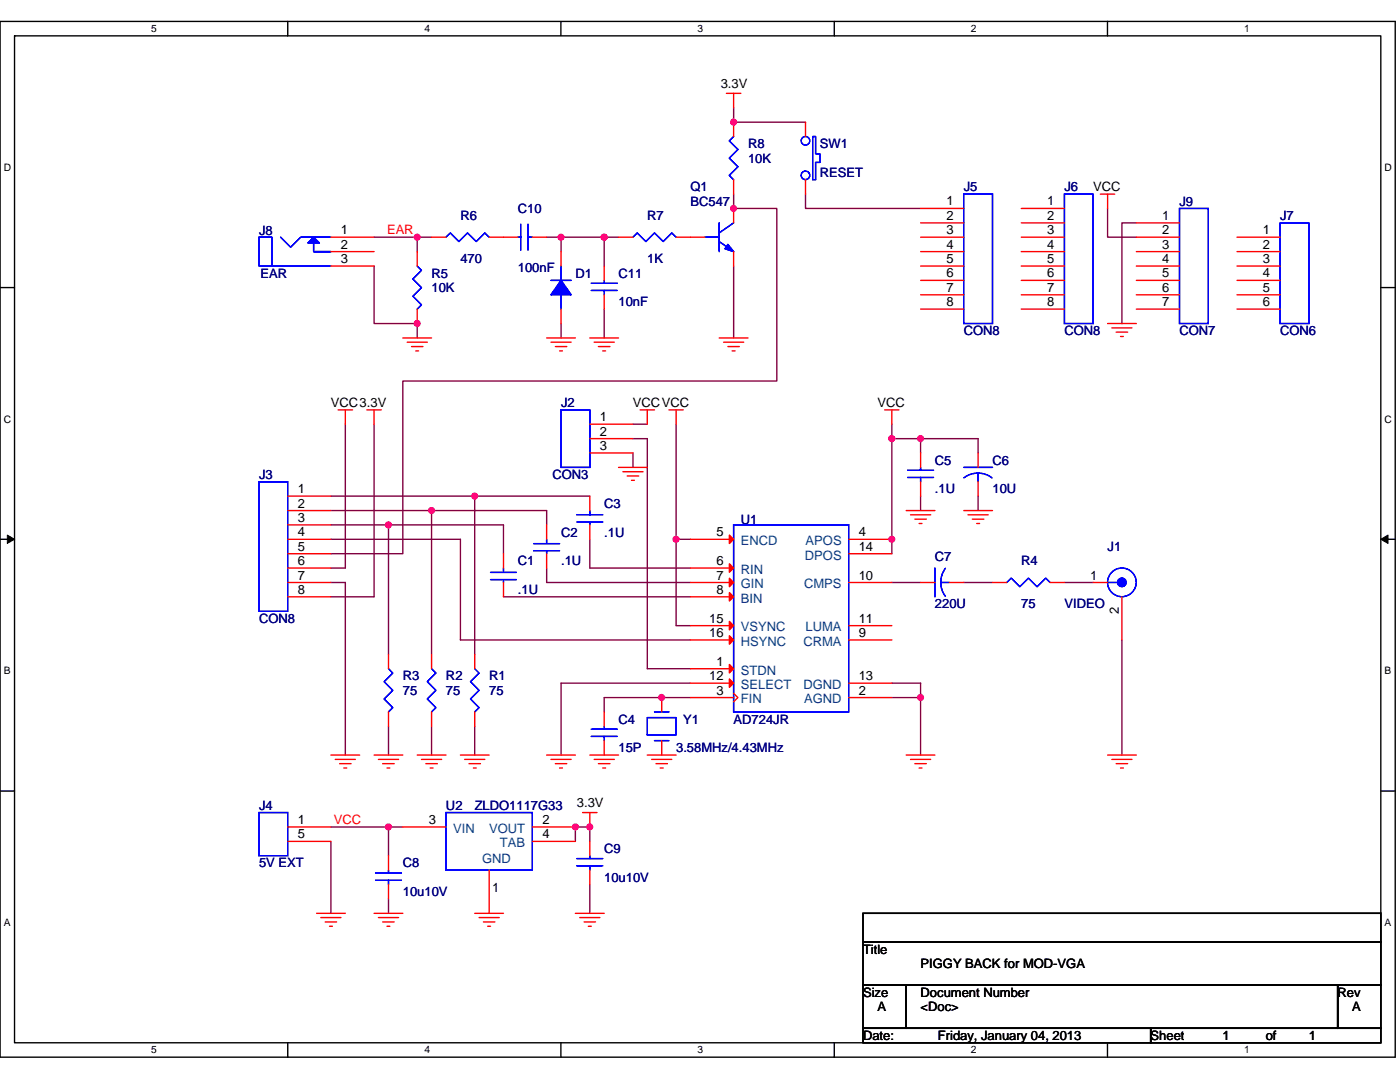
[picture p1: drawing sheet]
<svg xmlns="http://www.w3.org/2000/svg" width="279mm" height="216mm" viewBox="0 0 279 216" stroke-linecap="round" stroke-linejoin="round" font-family="sans-serif">
<path d="M0 4.3h278.4v206.6h-278.4zM2.9 7.2h272.7v200.9h-272.7z" fill="none" stroke="#000" stroke-width=".28"/>
<g fill="#fff">
<path d="M30.2 4.6h1.1v2.3h-1.1z"/>
<path d="M30.2 208.4h1.1v2.3h-1.1z"/>
</g>
<path d="M57.4 4.3v2.9M57.4 208.1v2.8" fill="none" stroke="#000" stroke-width=".28"/>
<g fill="#fff">
<path d="M84.7 4.6h1.1v2.3h-1.1z"/>
<path d="M84.7 208.4h1.1v2.3h-1.1z"/>
</g>
<path d="M112 4.3v2.9M112 208.1v2.8" fill="none" stroke="#000" stroke-width=".28"/>
<g fill="#fff">
<path d="M139.2 4.6h1.2v2.3h-1.2z"/>
<path d="M139.2 208.4h1.2v2.3h-1.2z"/>
</g>
<path d="M166.5 4.3v2.9M166.5 208.1v2.8" fill="none" stroke="#000" stroke-width=".28"/>
<g fill="#fff">
<path d="M193.8 4.6h1.1v2.3h-1.1z"/>
<path d="M193.8 208.4h1.1v2.3h-1.1z"/>
</g>
<path d="M221 4.3v2.9M221 208.1v2.8" fill="none" stroke="#000" stroke-width=".28"/>
<g fill="#fff">
<path d="M248.3 4.6h1.1v2.3h-1.1z"/>
<path d="M248.3 208.4h1.1v2.3h-1.1z"/>
<path d="M.7 32.3h1.5v2.2h-1.5z"/>
<path d="M276.3 32.3h1.5v2.2h-1.5z"/>
<path d="M.7 82.5h1.5v2.3h-1.5z"/>
<path d="M276.3 82.5h1.5v2.3h-1.5z"/>
</g>
<path d="M0 57.4h2.9M275.6 57.4h2.8" fill="none" stroke="#000" stroke-width=".28"/>
<g fill="#fff">
<path d="M.7 132.7h1.4v2.3h-1.4z"/>
<path d="M276.3 132.7h1.4v2.3h-1.4z"/>
</g>
<path d="M0 107.6h2.9M275.6 107.6h2.8" fill="none" stroke="#000" stroke-width=".28"/>
<path d="M1.5 106.8l1.4 .8-1.4 .8zM275.6 107.6l1.4-.8v1.6z" fill="#000" stroke="#000" stroke-width=".2"/>
<g fill="#fff">
<path d="M.7 182.9h1.4v2.3h-1.4z"/>
<path d="M276.3 182.9h1.4v2.3h-1.4z"/>
</g>
<path d="M0 157.8h2.9M275.6 157.8h2.8M172.2 182.2h103.4v5.8h-103.4zM172.2 188h103.4v8.6h-103.4zM172.2 196.6h8.6v8.6h-8.6zM180.8 196.6h86.2v8.6h-86.2zM267 196.6h8.6v8.6h-8.6zM172.2 205.2h57.4v2.9h-57.4zM229.6 205.2h46v2.9h-46z" fill="none" stroke="#000" stroke-width=".28"/>
<g fill="none" stroke="#800040" stroke-width=".28">
<path d="M146.4 38.7v2.9h8.6v34.4h-74.6v34.5h-14.4M146.4 21.5v2.9h14.4M160.8 38.7v2.9h22.9M74.7 47.3h8.6v2.9M74.7 53.1v11.5h8.6v2.8M83.3 47.3h2.8M109.1 47.3h2.9M112 47.3v2.9M112 47.3h8.6M120.6 47.3h2.8M120.6 47.3v5.8M146.4 53.1v14.3"/>
<path d="M221 41.6v5.7h5.8M226.8 44.5h-2.9v20.1M112 64.6v2.8M120.6 61.7v5.7M66 99h28.7M68.9 84.6v28.7h-2.9M74.7 84.6v34.5h-8.7M94.7 99v31.6M94.7 99h23M126.3 90.4v2.9M126.3 87.5h2.9v45.9h8.6M126.3 84.6h2.9"/>
<path d="M134.9 84.6v23M178 87.5v23M178 87.5h5.7M178 84.6v2.9M183.7 87.5v2.9M183.7 99v2.9M183.7 87.5h11.5v2.9M195.2 99v2.9M66 101.9h20.1M66 107.6h25.9v20.1h45.9M66 104.7h11.5M66 116.2h2.9v34.5"/>
<path d="M77.5 104.7h23v5.8M77.5 104.7v25.9M86.1 101.9h23v2.8M86.1 101.9v28.7M100.5 119.1h37.3M109.1 113.3v2.9h28.7M117.7 107.6v5.7h20.1M134.9 107.6v17.2h2.9M134.9 107.6h2.9M178 116.2h5.7M192.3 116.2h5.8M212.4 116.2h5.8"/>
<path d="M137.8 139.2h-17.2v2.8M137.8 136.3h-25.8v14.4M178 139.2h5.7M178 136.3h5.7v2.9M183.7 139.2v11.5M223.9 127.7v23M77.5 144.9v5.8M86.1 144.9v5.8M94.7 144.9v5.8M66 165h11.5M66 167.9v14.3M77.5 179.4v2.8"/>
<path d="M77.5 165v5.8M77.5 165h2.9M114.8 167.9v-2.9h2.9v2.9M117.7 176.5v5.7"/>
</g>
<g fill="#f0f" stroke="#f0f" stroke-width=".28">
<circle cx="94.7" cy="99" r=".57"/>
<circle cx="134.9" cy="107.6" r=".57"/>
<circle cx="183.7" cy="139.2" r=".57"/>
<circle cx="132" cy="139.2" r=".57"/>
<circle cx="178" cy="107.6" r=".57"/>
<circle cx="183.7" cy="87.5" r=".57"/>
<circle cx="86.1" cy="101.9" r=".57"/>
<circle cx="77.5" cy="104.7" r=".57"/>
<circle cx="77.5" cy="165" r=".57"/>
<circle cx="117.7" cy="165" r=".57"/>
<circle cx="114.8" cy="165" r=".57"/>
<circle cx="146.4" cy="41.6" r=".57"/>
<circle cx="120.6" cy="47.3" r=".57"/>
<circle cx="112" cy="47.3" r=".57"/>
<circle cx="83.3" cy="64.5" r=".57"/>
<circle cx="83.3" cy="47.3" r=".57"/>
<circle cx="146.4" cy="24.4" r=".57"/>
<circle cx="178" cy="87.5" r=".57"/>
</g>
<g fill="none" stroke="#f00" stroke-width=".28">
<path d="M145 18.6h2.8M146.4 18.6v2.9M146.4 35.9v2.8M146.4 24.4v2.8M160.8 35.9v2.8M160.8 24.4v2.8M219.6 38.7h2.9M221 38.7v2.9M66 47.3h8.7M66 50.2h8.7M66 53.1h8.7M83.3 50.2v2.9"/>
<path d="M86.1 47.3h2.9M97.6 47.3h5.8M106.2 47.3h2.9M112 50.2v2.9M120.6 53.1v2.8M120.6 58.8v2.9M123.4 47.3h2.9M134.9 47.3h5.8M146.4 41.6v2.9M146.4 50.2v2.9M183.7 41.6h8.6M183.7 44.5h8.6"/>
<path d="M183.7 47.3h8.6M183.7 50.2h8.6M183.7 53.1h8.6M183.7 55.9h8.6M183.7 58.8h8.6M203.8 41.6h8.6M203.8 44.5h8.6M203.8 47.3h8.6M203.8 50.2h8.6M203.8 53.1h8.6M203.8 55.9h8.6M203.8 58.8h8.6"/>
<path d="M226.8 44.5h8.6M226.8 47.3h8.6M226.8 50.2h8.6M226.8 53.1h8.6M226.8 55.9h8.6M226.8 58.8h8.6M246.9 47.3h8.6M246.9 50.2h8.6M246.9 53.1h8.6M246.9 55.9h8.6M246.9 58.8h8.6M80.4 67.4h5.7"/>
<path d="M81.3 68.3h4M82.1 69.2h2.3M83 70h.5M83.3 61.7v2.9M109.1 67.4h5.7M110 68.3h4M110.8 69.2h2.3M111.7 70h.5M112 61.7v2.9M117.7 67.4h5.7M118.6 68.3h4M119.4 69.2h2.3"/>
<path d="M120.3 70h.6M143.5 67.4h5.8M144.4 68.3h4M145.3 69.2h2.3M146.1 70h.6M183.7 61.7h8.6M203.8 61.7h8.6M221 64.6h5.8M221.9 65.4h4M222.8 66.3h2.2M223.6 67.1h.6M226.8 61.7h8.6"/>
<path d="M246.9 61.7h8.6M57.4 99h8.6M67.5 81.8h2.9M68.9 81.8v2.8M73.2 81.8h2.9M74.7 81.8v2.8M117.7 99v2.9M117.7 84.6h8.6M117.7 87.5h8.6M117.7 90.4h8.6M123.4 93.3h5.8M124.3 94.1h4"/>
<path d="M125.2 95h2.3M126 95.8h.6M127.8 81.8h2.8M129.2 81.8v2.8M133.5 81.8h2.9M134.9 81.8v2.8M176.6 81.8h2.8M178 81.8v2.8M183.7 90.4v2.9M183.7 96.1v2.9M195.2 90.4v2.9M195.2 96.1v2.9"/>
<path d="M57.4 101.9h8.6M57.4 104.7h8.6M57.4 107.6h8.6M57.4 110.5h8.6M57.4 113.3h8.6M57.4 116.2h8.6M57.4 119.1h8.6M100.5 116.2v2.9M100.5 110.5v2.8M109.1 110.5v2.8M109.1 104.7v2.9M117.7 104.7v2.9"/>
<path d="M137.8 107.6h8.6M137.8 113.3h8.6M137.8 116.2h8.6M137.8 119.1h8.6M169.4 116.2h8.6M169.4 110.5h8.6M169.4 107.6h8.6M180.8 101.9h5.8M181.7 102.7h4M182.6 103.6h2.3M183.4 104.5h.6M183.7 116.2h2.9"/>
<path d="M189.5 116.2h2.8M192.3 101.9h5.8M193.2 102.7h4M194.1 103.6h2.2M194.9 104.5h.6M198.1 116.2h2.8M209.5 116.2h2.9M218.2 116.2h2.8M223.9 119.1v8.6M77.5 130.6v2.8M86.1 130.6v2.8M94.7 130.6v2.8"/>
<path d="M132.1 139.2v2.8M137.8 127.7h8.6M137.8 124.8h8.6M137.8 136.3h8.6M137.8 133.4h8.6M137.8 139.2h8.6M146.4 138.3l.9 .9-.9 .8M169.4 139.2h8.6M169.4 124.8h8.6M169.4 127.7h8.6M169.4 136.3h8.6M66 150.7h5.8"/>
<path d="M66.9 151.5h4M67.8 152.4h2.3M68.6 153.2h.6M74.7 150.7h5.7M75.5 151.5h4M76.4 152.4h2.3M77.2 153.2h.6M77.5 142v2.9M83.3 150.7h5.7M84.1 151.5h4M85 152.4h2.3M85.9 153.2h.5"/>
<path d="M86.1 142v2.9M91.9 150.7h5.7M92.7 151.5h4.1M93.6 152.4h2.3M94.5 153.2h.5M94.7 142v2.9M109.1 150.7h5.7M110 151.5h4M110.8 152.4h2.3M111.7 153.2h.5M117.7 150.7h5.7M118.6 151.5h4"/>
<path d="M119.4 152.4h2.3M120.3 153.2h.6M120.6 142v2.9M120.6 147.8v2.9M129.2 150.7h5.7M130 151.5h4.1M130.9 152.4h2.3M131.8 153.2h.6M132.1 147.8v2.9M180.8 150.7h5.8M181.7 151.5h4M182.6 152.4h2.3"/>
<path d="M183.4 153.2h.6M221 150.7h5.8M221.9 151.5h4M222.8 152.4h2.2M223.6 153.2h.6M57.4 165h8.6M57.4 167.9h8.6M77.5 170.8v2.8M77.5 176.5v2.9M80.4 165h8.6M97.6 173.6v8.6M106.2 165h8.6"/>
<path d="M106.2 167.9h8.6M116.3 162.1h2.8M117.7 162.1v2.9M117.7 167.9v2.9M117.7 173.6v2.9M63.2 182.2h5.7M64 183.1h4.1M64.9 184h2.3M65.8 184.8h.5M74.7 182.2h5.7M75.5 183.1h4M76.4 184h2.3"/>
<path d="M77.2 184.8h.6M94.7 182.2h5.8M95.6 183.1h4M96.5 184h2.3M97.3 184.8h.6M114.8 182.2h5.8M115.7 183.1h4M116.6 184h2.3M117.4 184.8h.6"/>
</g>
<g fill="none" stroke="#00f" stroke-width=".28">
<path d="M146.4 27.2l-.9 .9 1.8 1.7-1.8 1.8 1.8 1.7-1.8 1.7 .9 .9M162.2 27.2h.6v3.5h.8v1.7h-.8v3.5h-.6zM192.3 38.7h5.8v25.9h-5.8zM212.4 38.7h5.8v25.9h-5.8zM51.7 47.3h2.6v5.8h-2.6zM54.3 53.1h11.7M56 47.3l2 2 2-2h6M62.6 50.2h3.4zM62.6 48.5v1.7M83.3 53.1l.8 .8-1.7 1.8 1.7 1.7-1.7 1.7 1.7 1.7-.8 .9M89 47.3l.9-.8 1.7 1.7 1.7-1.7 1.7 1.7 1.8-1.7 .8 .8M103.4 47.3h.5"/>
<path d="M103.9 44.7v5.2M105.4 44.7v5.2M105.4 47.3h.8M110 55.9h4M112 58.8v2.9M112 53.1v2.8M118 58h5.2M118 56.5h5.2M120.6 55.9v.6M120.6 58v.8M126.3 47.3l.9-.8 1.7 1.7 1.7-1.7 1.8 1.7 1.7-1.7 .8 .8M140.7 47.3h2.8"/>
<path d="M143.5 48.2l2.9 2M143.5 44.5v5.7M146.4 44.5l-2.9 2M235.4 41.6h5.7v23h-5.7zM255.5 44.5h5.7v20.1h-5.7zM51.7 96.1h5.7v25.9h-5.7zM112 81.8h5.7v11.5h-5.7zM181.1 95.3h5.2M181.1 93.8h5.2M183.7 93.3v.5M183.7 95.3v.8M192.3 93.3h5.8"/>
<path d="M192.4 95.3a4.6 4.6 0 0 1 5.6 .1M195.2 94.4v1.7M97.9 114.2h5.2M97.9 115.7h5.2M100.5 115.7v.5M100.5 113.3v.9M106.5 108.5h5.2M106.5 109.9h5.2M109.1 109.9v.6M109.1 107.6v.9M115.1 102.7h5.2M115.1 104.2h5.2"/>
<path d="M117.7 104.2v.5M117.7 101.9v.8M146.4 104.7h23v37.3h-23zM186.6 113.3v5.8M187.7 116.2h1.8M188.7 113.4a4.6 4.6 0 0 0 0 5.6M200.9 116.2l.9-.8 1.7 1.7 1.8-1.7 1.7 1.7 1.7-1.7 .9 .8M221 116.2h2.1M77.5 133.4l.9 .9-1.7 1.7 1.7 1.8-1.7 1.7 1.7 1.7-.9 .8M86.1 133.4l.9 .9-1.7 1.7 1.7 1.8-1.7 1.7 1.7 1.7-.9 .8M94.7 133.4l.9 .9-1.7 1.7 1.7 1.8-1.7 1.7 1.7 1.7-.9 .8M118 146.9h5.2"/>
<path d="M118 145.5h5.2M120.6 144.9v.6M120.6 146.9v.9M129.2 143.2h5.7v3.4h-5.7zM130.6 147.8h2.9M130.6 142h2.9M51.7 162.1h5.7v8.7h-5.7zM75 175.6h5.1M75 174.2h5.1M77.5 173.6v.6M77.5 175.6v.9M89 162.1h17.2v11.5h-17.2z"/>
<path d="M115.1 172.8h5.2M115.1 171.3h5.2M117.7 170.8v.5M117.7 172.8v.8"/>
<circle cx="160.8" cy="28.1" r=".86"/>
<circle cx="160.8" cy="35" r=".85"/>
<circle cx="223.9" cy="116.2" r="2.86"/>
</g>
<g fill="#00f" stroke="#00f" stroke-width=".28">
<path d="M145.3 48.8l1.1 1.4-1.7-.6z" fill-rule="evenodd"/>
<path d="M145.3 48.8l1.1 1.4-1.7-.6z" fill-rule="evenodd"/>
<path d="M62.6 47.3l1.2 1.2h-2.4z" fill-rule="evenodd"/>
<path d="M62.6 47.3l1.2 1.2h-2.4z" fill-rule="evenodd"/>
<path d="M112 55.9l2 2.9h-4z" fill-rule="evenodd"/>
<path d="M112 55.9l2 2.9h-4z" fill-rule="evenodd"/>
<circle cx="223.9" cy="116.2" r=".85"/>
</g>
<g fill="#f00" stroke="#f00" stroke-width=".28">
<path d="M145.6 106.8l.8 .8-.8 .9z"/>
<path d="M145.6 112.5l.8 .8-.8 .9z"/>
<path d="M145.6 115.4l.8 .8-.8 .9z"/>
<path d="M145.6 118.2l.8 .9-.8 .8z"/>
<path d="M145.6 126.9l.8 .8-.8 .8z"/>
<path d="M145.6 124l.8 .8-.8 .9z"/>
<path d="M145.6 135.5l.8 .8-.8 .9z"/>
<path d="M145.6 132.6l.8 .8-.8 .9z"/>
</g>
<g font-size="2.6">
<text x="143.8" y="17.5">3.3V</text>
<text x="188.9" y="41">1</text>
<text x="209" y="41">1</text>
<text x="218.2" y="38.2">VCC</text>
<text x="68.1" y="46.7">1</text>
<text x="188.9" y="43.9">2</text>
<text x="188.9" y="46.7">3</text>
<text x="209" y="43.9">2</text>
<text x="209" y="46.7">3</text>
<text x="231.9" y="43.9">1</text>
<text x="231.9" y="46.7">2</text>
<text x="252" y="46.7">1</text>
<text x="68.1" y="49.6">2</text>
<text x="68.1" y="52.5">3</text>
<text x="188.9" y="49.6">4</text>
<text x="188.9" y="52.5">5</text>
<text x="209" y="49.6">4</text>
<text x="209" y="52.5">5</text>
<text x="231.9" y="49.6">3</text>
<text x="231.9" y="52.5">4</text>
<text x="252" y="49.6">2</text>
<text x="252" y="52.5">3</text>
<text x="188.9" y="55.4">6</text>
<text x="188.9" y="58.2">7</text>
<text x="209" y="55.4">6</text>
<text x="209" y="58.2">7</text>
<text x="231.9" y="55.4">5</text>
<text x="231.9" y="58.2">6</text>
<text x="252" y="55.4">4</text>
<text x="252" y="58.2">5</text>
<text x="188.9" y="61.1">8</text>
<text x="209" y="61.1">8</text>
<text x="231.9" y="61.1">7</text>
<text x="252" y="61.1">6</text>
<text x="66" y="81.2">VCC3.3V</text>
<text x="126.3" y="81.2">VCCVCC</text>
<text x="175.1" y="81.2">VCC</text>
<text x="119.7" y="84.1">1</text>
<text x="119.7" y="86.9">2</text>
<text x="119.7" y="89.8">3</text>
<text x="59.4" y="98.4">1</text>
<text x="59.4" y="101.3">2</text>
<text x="59.4" y="104.1">3</text>
<text x="59.4" y="107">4</text>
<text x="143" y="107">5</text>
<text x="171.4" y="107">4</text>
<text x="59.4" y="109.9">5</text>
<text x="59.4" y="112.8">6</text>
<text x="143" y="112.8">6</text>
<text x="171.4" y="109.9">14</text>
<text x="59.4" y="115.6">7</text>
<text x="59.4" y="118.5">8</text>
<text x="143" y="115.6">7</text>
<text x="143" y="118.5">8</text>
<text x="171.4" y="115.6">10</text>
<text x="217.6" y="115.6">1</text>
<text x="141.5" y="124.2">15</text>
<text x="171.4" y="124.2">11</text>
<text x="223.3" y="122.5" transform="rotate(-90 223.3 122.5)">2</text>
<text x="141.5" y="127.1">16</text>
<text x="171.4" y="127.1">9</text>
<text x="141.5" y="135.7">12</text>
<text x="143" y="132.8">1</text>
<text x="171.4" y="135.7">13</text>
<text x="143" y="138.6">3</text>
<text x="171.4" y="138.6">2</text>
<text x="115.1" y="161">3.3V</text>
<text x="59.4" y="164.4">1</text>
<text x="59.4" y="167.3">5</text>
<text x="85.6" y="164.4">3</text>
<text x="108.2" y="164.4">2</text>
<text x="108.2" y="167.3">4</text>
<text x="98.2" y="178">1</text>
<text x="172.2" y="190.3">Title</text>
<text x="183.7" y="193.2">PIGGY BACK for MOD-VGA</text>
<text x="172.2" y="198.9">Size</text>
<text x="175.1" y="201.8">A</text>
<text x="183.7" y="198.9">Document Number</text>
<text x="183.7" y="201.8">&lt;Doc&gt;</text>
<text x="267" y="198.9">Rev</text>
<text x="269.8" y="201.8">A</text>
<text x="172.2" y="207.5">Date:</text>
<text x="187.2" y="207.5">Friday, January 04, 2013</text>
<text x="229.6" y="207.5">Sheet</text>
<text x="244" y="207.5">1</text>
<text x="252.6" y="207.5">of</text>
<text x="261.2" y="207.5">1</text>
</g>
<g font-size="2.6" fill="#000080">
<text x="149.3" y="29.6">R8</text>
<text x="163.6" y="29.6">SW1</text>
<text x="149.3" y="32.4">10K</text>
<text x="163.6" y="35.3">RESET</text>
<text x="137.8" y="38.2">Q1</text>
<text x="137.8" y="41.1">BC547</text>
<text x="192.3" y="38.2">J5</text>
<text x="212.4" y="38.2">J6</text>
<text x="235.4" y="41.1">J9</text>
<text x="51.7" y="46.8">J8</text>
<text x="91.9" y="43.9">R6</text>
<text x="103.4" y="42.5">C10</text>
<text x="129.2" y="43.9">R7</text>
<text x="255.5" y="43.9">J7</text>
<text x="91.9" y="52.5">470</text>
<text x="129.2" y="52.5">1K</text>
<text x="52" y="55.4">EAR</text>
<text x="86.1" y="55.4">R5</text>
<text x="86.1" y="58.3">10K</text>
<text x="103.4" y="54.3">100nF</text>
<text x="114.8" y="55.4">D1</text>
<text x="123.4" y="55.4">C11</text>
<text x="123.4" y="61.2">10nF</text>
<text x="192.3" y="66.9">CON8</text>
<text x="212.4" y="66.9">CON8</text>
<text x="235.4" y="66.9">CON7</text>
<text x="255.5" y="66.9">CON6</text>
<text x="112" y="81.2">J2</text>
<text x="51.7" y="95.6">J3</text>
<text x="110.2" y="95.6">CON3</text>
<text x="186.6" y="92.7">C5</text>
<text x="198.1" y="92.7">C6</text>
<text x="120.6" y="101.3">C3</text>
<text x="186.6" y="98.5">.1U</text>
<text x="198.1" y="98.5">10U</text>
<text x="112" y="107.1">C2</text>
<text x="120.6" y="107.1">.1U</text>
<text x="147.8" y="104.5">U1</text>
<text x="103.4" y="112.8">C1</text>
<text x="112" y="112.8">.1U</text>
<text x="186.6" y="112">C7</text>
<text x="203.8" y="112.8">R4</text>
<text x="221" y="109.9">J1</text>
<text x="103.4" y="118.6">.1U</text>
<text x="51.7" y="124.3">CON8</text>
<text x="186.6" y="121.4">220U</text>
<text x="203.8" y="121.4">75</text>
<text x="212.4" y="121.4">VIDEO</text>
<text x="80.4" y="135.8">R3</text>
<text x="89" y="135.8">R2</text>
<text x="97.6" y="135.8">R1</text>
<text x="80.4" y="138.6">75</text>
<text x="89" y="138.6">75</text>
<text x="97.6" y="138.6">75</text>
<text x="123.4" y="144.4">C4</text>
<text x="136.4" y="144.4">Y1</text>
<text x="146.4" y="144.4">AD724JR</text>
<text x="123.4" y="150.1">15P</text>
<text x="134.9" y="150.1">3.58MHz/4.43MHz</text>
<text x="51.7" y="161.6">J4</text>
<text x="89" y="161.6">U2</text>
<text x="94.7" y="161.6">ZLDO1117G33</text>
<text x="51.7" y="173.1">5V EXT</text>
<text x="80.4" y="173.1">C8</text>
<text x="120.6" y="170.2">C9</text>
<text x="80.4" y="178.8">10u10V</text>
<text x="120.6" y="176">10u10V</text>
</g>
<g font-size="2.6" fill="#f00">
<text x="77.2" y="46.8">EAR</text>
<text x="66.6" y="164.4">VCC</text>
</g>
<g font-size="2.6" fill="#004080">
<text x="147.8" y="108.8">ENCD</text>
<text x="160.6" y="111.7">DPOS</text>
<text x="160.8" y="108.8">APOS</text>
<text x="147.8" y="114.5">RIN</text>
<text x="147.8" y="117.4">GIN</text>
<text x="160.5" y="117.4">CMPS</text>
<text x="147.8" y="120.2">BIN</text>
<text x="147.8" y="128.9">HSYNC</text>
<text x="147.8" y="126">VSYNC</text>
<text x="160.3" y="128.9">CRMA</text>
<text x="160.8" y="126">LUMA</text>
<text x="147.8" y="137.5">SELECT</text>
<text x="147.8" y="134.6">STDN</text>
<text x="160.3" y="137.5">DGND</text>
<text x="147.8" y="140.4">FIN</text>
<text x="160.5" y="140.4">AGND</text>
<text x="90.4" y="166.2">VIN</text>
<text x="97.6" y="166.2">VOUT</text>
<text x="96.2" y="172.1">GND</text>
<text x="99.8" y="169.1">TAB</text>
</g>
<g font-size="2">
<text x="30.2" y="6.4">5</text>
<text x="84.7" y="6.4">4</text>
<text x="139.2" y="6.4">3</text>
<text x="193.8" y="6.4">2</text>
<text x="248.3" y="6.4">1</text>
<text x=".7" y="34.1">D</text>
<text x="276.3" y="34.1">D</text>
<text x=".7" y="84.3">C</text>
<text x="276.3" y="84.3">C</text>
<text x=".7" y="134.6">B</text>
<text x="276.3" y="134.6">B</text>
<text x=".7" y="184.8">A</text>
<text x="276.3" y="184.8">A</text>
<text x="30.2" y="210.2">5</text>
<text x="84.7" y="210.2">4</text>
<text x="139.2" y="210.2">3</text>
<text x="193.8" y="210.2">2</text>
<text x="248.3" y="210.2">1</text>
</g>
</svg>
